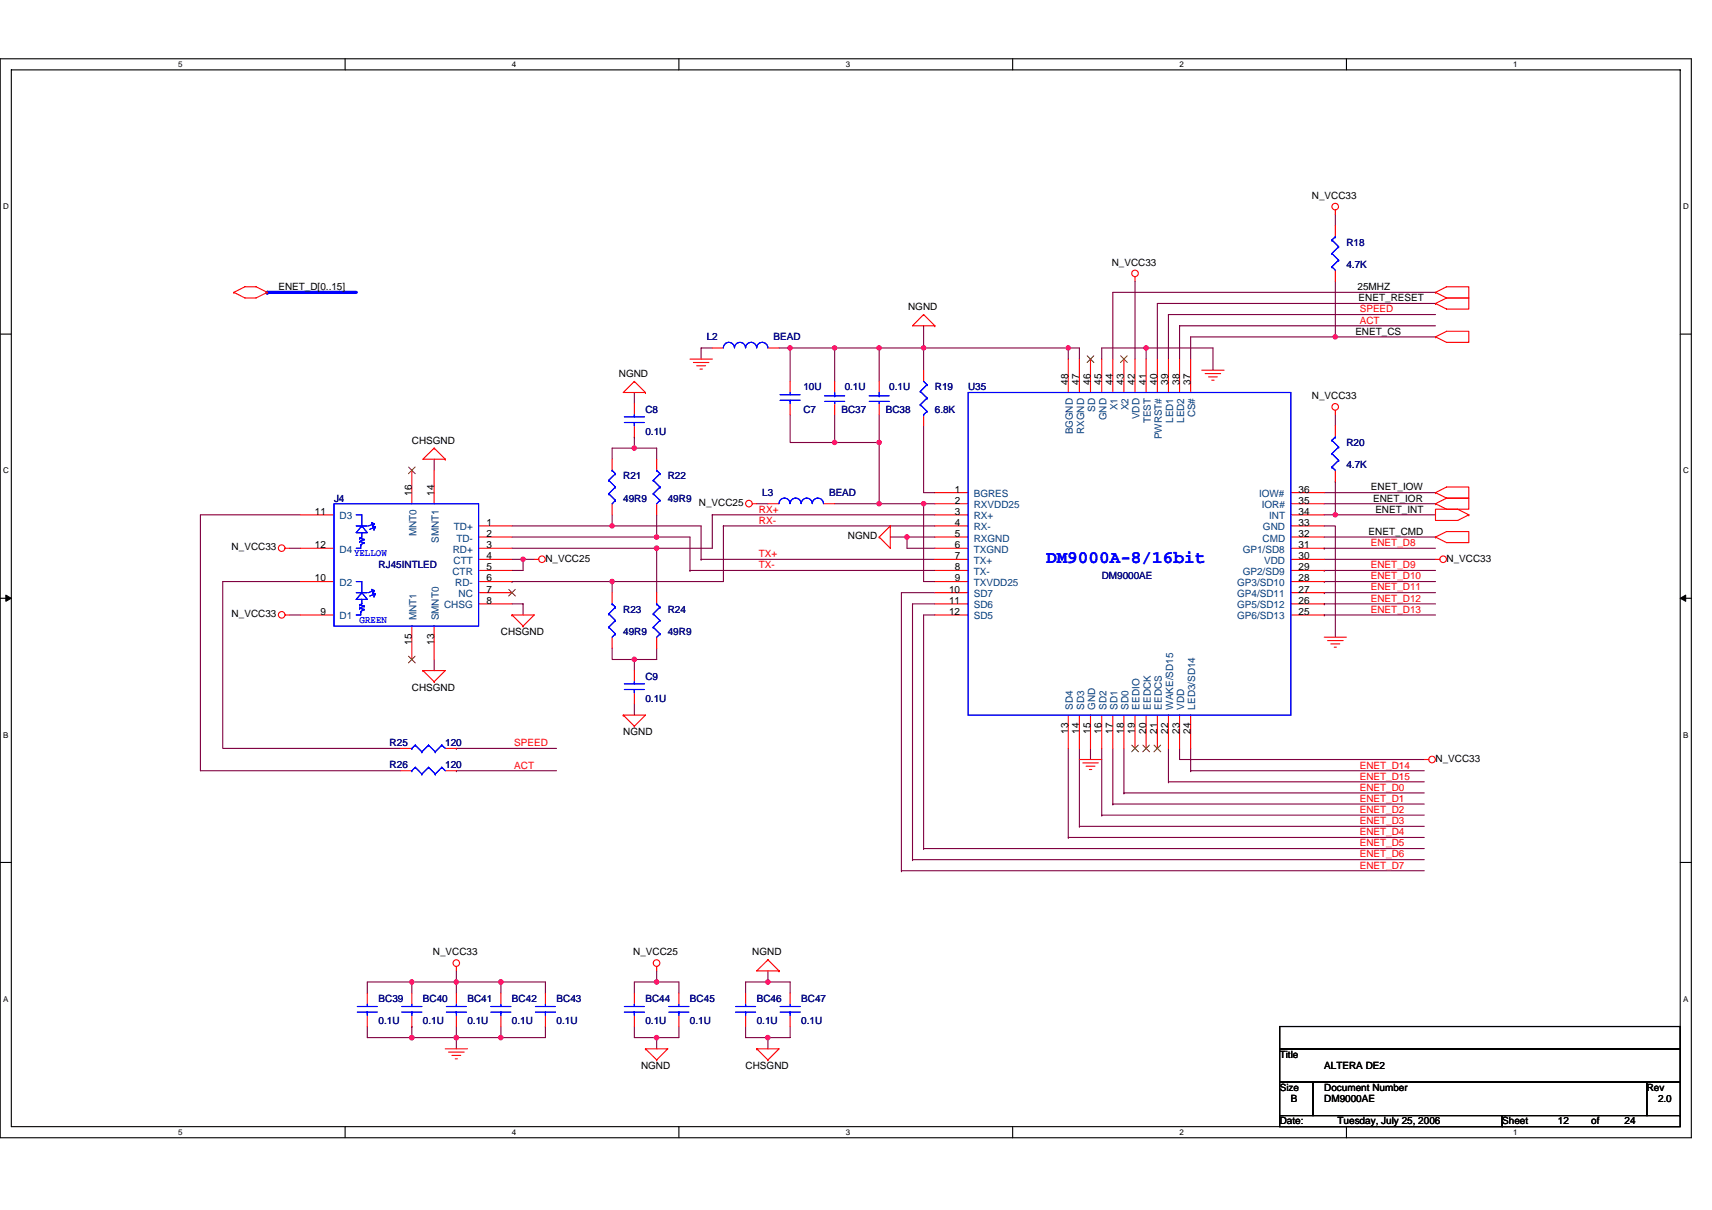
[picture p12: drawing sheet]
<svg xmlns="http://www.w3.org/2000/svg" width="297mm" height="210mm" viewBox="0 0 297 210" stroke-linecap="round" stroke-linejoin="round" font-family="sans-serif">
<path d="M0 10.2h293.5v187.2h-293.5zM2 12.1h289.5v183.4h-289.5z" fill="none" stroke="#000" stroke-width=".19"/>
<g fill="#fff">
<path d="M30.9 10.4h.8v1.6h-.8z"/>
<path d="M30.9 195.7h.8v1.6h-.8z"/>
</g>
<path d="M59.9 10.2v1.9M59.9 195.5v1.9" fill="none" stroke="#000" stroke-width=".19"/>
<g fill="#fff">
<path d="M88.8 10.4h.8v1.6h-.8z"/>
<path d="M88.8 195.7h.8v1.6h-.8z"/>
</g>
<path d="M117.8 10.2v1.9M117.8 195.5v1.9" fill="none" stroke="#000" stroke-width=".19"/>
<g fill="#fff">
<path d="M146.7 10.4h.8v1.6h-.8z"/>
<path d="M146.7 195.7h.8v1.6h-.8z"/>
</g>
<path d="M175.7 10.2v1.9M175.7 195.5v1.9" fill="none" stroke="#000" stroke-width=".19"/>
<g fill="#fff">
<path d="M204.7 10.4h.7v1.6h-.7z"/>
<path d="M204.7 195.7h.7v1.6h-.7z"/>
</g>
<path d="M233.6 10.2v1.9M233.6 195.5v1.9" fill="none" stroke="#000" stroke-width=".19"/>
<g fill="#fff">
<path d="M262.6 10.4h.7v1.6h-.7z"/>
<path d="M262.6 195.7h.7v1.6h-.7z"/>
<path d="M.5 35.1h1v1.5h-1z"/>
<path d="M292 35.1h1v1.5h-1z"/>
<path d="M.5 80.9h1v1.5h-1z"/>
<path d="M292 80.9h1v1.5h-1z"/>
</g>
<path d="M0 58h2M291.5 58h2" fill="none" stroke="#000" stroke-width=".19"/>
<g fill="#fff">
<path d="M.5 126.7h.9v1.6h-.9z"/>
<path d="M292 126.7h.9v1.6h-.9z"/>
</g>
<path d="M0 103.8h2M291.5 103.8h2" fill="none" stroke="#000" stroke-width=".19"/>
<path d="M1 103.3l1 .5-1 .6zM291.5 103.8l1-.5v1.1z" fill="#000" stroke="#000" stroke-width=".17"/>
<g fill="#fff">
<path d="M.5 172.6h.9v1.5h-.9z"/>
<path d="M292 172.6h.9v1.5h-.9z"/>
</g>
<path d="M0 149.7h2M291.5 149.7h2M222 178.1h69.5v3.9h-69.5zM222 182h69.5v5.8h-69.5zM222 187.8h5.8v5.8h-5.8zM222 193.6h38.6v1.9h-38.6zM227.8 187.8h57.9v5.8h-57.9zM260.6 193.6h30.9v1.9h-30.9zM285.7 187.8h5.8v5.8h-5.8z" fill="none" stroke="#000" stroke-width=".19"/>
<path d="M46.4 50.7h.1M46.4 50.7h15.4" fill="none" stroke="#00f" stroke-width=".57"/>
<g fill="none" stroke="#800040" stroke-width=".19">
<path d="M231.7 37.2v2M160.2 56.5v3.9M196.9 48.8v13.5M202.7 54.6h.1M202.7 54.6v7.7M202.7 54.6h46.4M204.7 56.5v5.8M204.7 56.5h.1M204.7 56.5h44.4M231.7 58.5h-25.1v3.8M231.7 58.5h.1M231.7 48.8v9.7"/>
<path d="M231.7 58.5h17.4M249.1 50.7h-56v11.6M249.1 52.7h-48.3v9.6M75.3 79.7v1.9M110.1 77.8h3.8v1.9M110.1 75.8h.1M110.1 77.8h-3.9v1.9M110.1 68.1v1.9M110.1 75.8v2M123.6 60.4h-2v1.9M135.2 60.4h1.9M137.1 60.4v5.8"/>
<path d="M137.1 60.4h.1M137.1 72v4.8h7.7M137.1 60.4h7.7M144.8 72v4.8M144.8 76.8h.1M144.8 60.4h7.7v5.8M144.8 60.4h.1M144.8 60.4v5.8M144.8 76.8h7.7M152.5 72v4.8M152.5 76.8h.1M152.5 60.4h7.7"/>
<path d="M152.5 76.8v10.6M160.2 60.4v3.8M160.2 73.9v11.6h2M160.2 60.4h.1M160.2 60.4h25.2M185.4 60.4h1.9v1.9M185.4 60.4v1.9M198.9 60.4h-7.7v1.9M198.9 60.4v1.9M198.9 60.4h.1M198.9 60.4h11.6v3.8M231.7 72v1.9"/>
<path d="M50.2 95.1h2M52.2 89.3h-17.4v44.5h34.7M88.8 93.2h25.1M88.8 91.3h17.4M88.8 97.1h2M88.8 95.1h25.1M90.8 97.1v1.9h-2M90.8 97.1h.1M90.8 97.1h1.9M106.2 89.3v2M106.2 91.3h.1M106.2 91.3h15.4v5.8"/>
<path d="M113.9 95.1v7.7M113.9 89.3v3.9M113.9 95.1h.1M113.9 93.2h.1M113.9 93.2h5.8v5.8M119.7 99h.1M119.7 99h42.5M121.6 97.1h.1M121.6 97.1h40.6M123.6 89.3h.1M123.6 89.3v5.8h-9.7M123.6 89.3h38.6"/>
<path d="M125.5 91.3h.1M125.5 91.3v9.6h-19.3M125.5 91.3h36.7M131.3 87.4h1.9M144.8 87.4h7.7M152.5 87.4h7.7M154.5 93.2h2.9M157.4 93.2v1.9h4.8M157.4 93.2h.1M157.4 93.2h4.8M160.2 87.4h.1M160.2 87.4v13.5h2"/>
<path d="M160.2 87.4h2M229.8 97.1h19.3M229.8 99h.1M229.8 95.1h.1M229.8 93.2h19.3M229.8 87.4h19.3M229.8 85.5h19.3M229.8 91.3h1.9v19.3M229.8 89.3h1.9M229.8 99h19.3M229.8 95.1h19.3M231.7 83.5h.1"/>
<path d="M231.7 89.3h17.4M231.7 83.5v5.8M50.2 106.7h2M52.2 100.9h-13.6v29h30.9M75.3 114.4v2M88.8 100.9h.1M88.8 104.8h2v1.9M88.8 100.9h17.4M106.2 112.5v1.9h3.9M106.2 100.9v1.9M110.1 114.4h.1M110.1 114.4v2"/>
<path d="M113.9 112.5v1.9h-3.8M162.2 102.8h-5.8v48.3M162.2 106.7h-2v40.6M162.2 104.8h-3.9v44.4M229.8 106.7h.1M229.8 104.8h.1M229.8 102.8h.1M229.8 100.9h.1M229.8 106.7h19.3M229.8 104.8h19.3M229.8 102.8h19.3M229.8 100.9h19.3"/>
<path d="M79.2 129.9h.1M79.2 133.8h.1M79.2 133.8h17.4M79.2 129.9h17.4M110.1 122.2v1.9M185.4 129.9v15.4M187.3 129.9v13.5M189.2 129.9v1.9M191.2 129.9v11.6M193.1 139.5h.1M193.1 129.9v9.6M193.1 139.5h54"/>
<path d="M195 137.6h.1M195 129.9v7.7M195 137.6h52.1M202.7 135.7h.1M202.7 129.9v5.8M202.7 135.7h44.4M204.7 129.9v1.9h42.4M206.6 133.8h.1M206.6 129.9v3.9M206.6 133.8h40.5M156.4 151.1h.1M156.4 151.1h90.7"/>
<path d="M158.3 149.2h.1M158.3 149.2h88.8M160.2 147.3h.1M160.2 147.3h86.9M185.4 145.3h.1M185.4 145.3h61.7M187.3 143.4h.1M187.3 143.4h59.8M191.2 141.5h.1M191.2 141.5h55.9M63.7 178.1v2h7.8M71.5 170.4h23.1v2"/>
<path d="M71.5 170.4v2M71.5 170.4h-7.8v2M71.5 178.1h.1M71.5 170.4h.1M71.5 178.1v2M79.2 168.5v3.9M79.2 170.4h.1M79.2 178.1v2M86.9 170.4v2M86.9 170.4h.1M86.9 178.1v2M94.6 178.1h.1"/>
<path d="M94.6 178.1v2h-23.1M110.1 178.1v2h3.8M113.9 170.4h-3.8v2M113.9 170.4h.1M113.9 170.4h3.9v2M113.9 168.5v1.9M117.8 178.1v2h-3.9M129.4 178.1v2h3.8v1.9M133.2 170.4h-3.8v2M133.2 170.4h.1M133.2 170.4h3.9v2M133.2 168.5v1.9"/>
<path d="M137.1 178.1v2h-3.9M71.5 180.1h.1M79.2 180.1v1.9M79.2 180.1h.1M86.9 180.1h.1M113.9 180.1h.1M113.9 180.1v1.9M133.2 180.1h.1"/>
</g>
<g fill="#f0f" stroke="#f0f" stroke-width=".19">
<circle cx="160.3" cy="87.4" r=".38"/>
<circle cx="157.4" cy="93.2" r=".38"/>
<circle cx="110" cy="114.4" r=".38"/>
<circle cx="110" cy="77.8" r=".38"/>
<circle cx="90.7" cy="97.1" r=".38"/>
<circle cx="106.2" cy="100.9" r=".38"/>
<circle cx="198.9" cy="60.4" r=".38"/>
<circle cx="137.1" cy="60.4" r=".38"/>
<circle cx="185.3" cy="60.4" r=".38"/>
<circle cx="160.3" cy="60.4" r=".38"/>
<circle cx="144.8" cy="76.8" r=".38"/>
<circle cx="152.5" cy="60.4" r=".38"/>
<circle cx="144.8" cy="60.4" r=".38"/>
<circle cx="133.2" cy="180.1" r=".38"/>
<circle cx="113.9" cy="95.1" r=".38"/>
<circle cx="106.2" cy="91.3" r=".38"/>
<circle cx="113.9" cy="93.2" r=".38"/>
<circle cx="152.5" cy="87.4" r=".38"/>
<circle cx="152.5" cy="76.8" r=".38"/>
<circle cx="133.2" cy="170.4" r=".38"/>
<circle cx="113.9" cy="180.1" r=".38"/>
<circle cx="113.9" cy="170.4" r=".38"/>
<circle cx="71.4" cy="180.1" r=".38"/>
<circle cx="231.7" cy="58.4" r=".38"/>
<circle cx="231.7" cy="89.3" r=".38"/>
<circle cx="86.9" cy="180.1" r=".38"/>
<circle cx="86.9" cy="170.4" r=".38"/>
<circle cx="79.2" cy="170.4" r=".38"/>
<circle cx="71.4" cy="170.4" r=".38"/>
<circle cx="79.2" cy="180.1" r=".38"/>
</g>
<g fill="none" stroke="#f00" stroke-width=".19">
<path d="M231.7 36.4v.8M231.7 39.2v1.9M40.6 50.7l1.9-.9h1.9l2 .9M40.6 50.7h.1M40.6 50.7l1.9 1h1.9l2-1M46.4 50.7h.1M160.2 54.6l-1.9 1.9h3.9M160.2 54.6h.1M160.2 54.6l2 1.9M162.2 56.5h.1M196.9 48v.8M231.7 46.9v1.9"/>
<path d="M249.1 50.7l1.9-.9h3.8v1.9h-3.8M249.1 50.7h.1M249.1 58.5l1.9-1h3.8v1.9h-3.8zM249.1 58.5h.1M249.1 52.7h.1M249.1 50.7l1.9 1M251 51.7h3.8v1.9h-3.8l-1.9-.9M251 51.7l-1.9 1M75.3 77.8l-1.9 1.9h3.9M75.3 77.8h.1M75.3 77.8l2 1.9M77.3 79.7h.1"/>
<path d="M106.2 79.7v1.9M110.1 66.2l-2 1.9h3.9M110.1 66.2h.1M110.1 66.2l1.9 1.9M110.1 70v2M110.1 73.9v1.9M112 68.1h.1M113.9 79.7v1.9M119.7 62.3h3.9M120.3 62.9h2.7M120.9 63.5h1.5M121.5 64.1h.4"/>
<path d="M123.6 60.4h1.9M133.2 60.4h2M137.1 66.2v1.9M137.1 70v2M144.8 66.2v1.9M144.8 70v2M152.5 66.2v1.9M152.5 70v2M160.2 64.2v2M160.2 72v1.9M185.4 62.3v5.8M187.3 62.3v5.8"/>
<path d="M189.2 62.3v5.8M191.2 62.3v5.8M193.1 62.3v5.8M195 62.3v5.8M196.9 62.3v5.8M198.9 62.3v5.8M200.8 62.3v5.8M202.7 62.3v5.8M204.7 62.3v5.8M206.6 62.3v5.8M208.5 64.2h3.9M209.1 64.8h2.7"/>
<path d="M209.7 65.4h1.5M210.2 66h.4M231.7 71.2v.8M231.7 73.9v1.9M49.5 95.1h.7M52.2 89.3h5.8M52.2 95.1h5.8M71.5 81.6v5.8M75.3 81.6v5.8M83 91.3h5.8M83 93.2h5.8M83 95.1h5.8"/>
<path d="M83 97.1h5.8M83 99h5.8M92.7 97.1h.8M106.2 87.4v1.9M113.9 87.4v1.9M130.5 87.4h.8M133.2 87.4h2M142.9 87.4h1.9M152.5 93.2h.1M154.5 91.3v3.8l-2-1.9M154.5 91.3h.1M154.5 91.3l-2 1.9"/>
<path d="M162.2 87.4h5.8M162.2 85.5h5.8M162.2 89.3h5.8M162.2 91.3h5.8M162.2 93.2h5.8M162.2 95.1h5.8M162.2 97.1h5.8M162.2 99h5.8M224 87.4h5.8M224 85.5h5.8M224 89.3h5.8M224 91.3h5.8"/>
<path d="M224 93.2h5.8M224 95.1h5.8M224 97.1h5.8M224 99h5.8M231.7 81.6v1.9M249.1 88.4h3.8l1.9 .9-1.9 1h-3.8zM249.1 85.5l1.9-1h3.8v1.9h-3.8M249.1 85.5h.1M249.1 87.4h.1M249.1 93.2l1.9-1h3.8v2h-3.8zM249.1 93.2h.1M249.1 97.1h.7"/>
<path d="M249.1 85.5l1.9 .9M251 86.4h3.8v2h-3.8l-1.9-1M251 86.4l-1.9 1M254.8 89.3h.1M49.5 106.7h.7M52.2 100.9h5.8M52.2 106.7h5.8M71.5 108.6v5.8M73.4 116.4h3.9l-2 1.9M73.4 116.4h.1M73.4 116.4l1.9 1.9M75.3 118.3h.1"/>
<path d="M75.3 108.6v5.8M83 100.9h5.8M83 102.8h5.8M83 104.8h5.8M88.8 106.7h3.9l-1.9 1.9M88.8 106.7h.1M88.8 106.7l2 1.9M90.8 108.6h.1M106.2 102.8v2M106.2 110.6v1.9M110.1 116.4v1.9M113.9 102.8v2"/>
<path d="M113.9 110.6v1.9M162.2 100.9h5.8M162.2 102.8h5.8M162.2 104.8h5.8M162.2 106.7h5.8M224 100.9h5.8M224 102.8h5.8M224 104.8h5.8M224 106.7h5.8M229.8 110.6h3.8M230.3 111.2h2.7M230.9 111.7h1.5"/>
<path d="M231.5 112.3h.4M69.5 129.9h2M69.5 133.8h2M77.3 129.9h1.9M77.3 133.8h1.9M108.1 124.1h3.9l-1.9 1.9M108.1 124.1h.1M108.1 124.1l2 1.9M110.1 126h.1M110.1 120.2v2M185.4 124.1v5.8M187.3 131.8h3.9"/>
<path d="M187.3 124.1v5.8M187.9 132.4h2.7M188.4 133h1.6M189 133.5h.4M189.2 124.1v5.8M191.2 124.1v5.8M193.1 124.1v5.8M195 124.1v5.8M196.9 124.1v5.8M198.9 124.1v5.8M200.8 124.1v5.8M202.7 124.1v5.8"/>
<path d="M204.7 124.1v5.8M206.6 124.1v5.8M247.1 131.8h.8M63.7 172.4v1.9M63.7 176.2v1.9M71.5 172.4v1.9M71.5 176.2v1.9M79.2 167.7v.8M79.2 172.4v1.9M79.2 176.2v1.9M86.9 172.4v1.9M86.9 176.2v1.9"/>
<path d="M94.6 172.4v1.9M94.6 176.2v1.9M110.1 172.4v1.9M110.1 176.2v1.9M113.9 167.7v.8M117.8 172.4v1.9M117.8 176.2v1.9M129.4 172.4v1.9M129.4 176.2v1.9M133.2 166.6l-1.9 1.9h3.9M133.2 166.6h.1M133.2 166.6l2 1.9"/>
<path d="M135.2 168.5h.1M137.1 172.4v1.9M137.1 176.2v1.9M77.3 182h3.8M77.8 182.6h2.7M78.4 183.2h1.5M79 183.7h.4M112 182h3.9l-2 1.9M112 182h.1M112 182l1.9 1.9M113.9 183.9h.1M131.3 182h3.9l-2 1.9"/>
<path d="M131.3 182h.1M131.3 182l1.9 1.9M133.2 183.9h.1"/>
<circle cx="231.7" cy="35.9" r=".57"/>
<circle cx="196.9" cy="47.4" r=".57"/>
<circle cx="231.7" cy="70.6" r=".57"/>
<circle cx="48.9" cy="95.1" r=".57"/>
<circle cx="94" cy="97" r=".57"/>
<circle cx="129.9" cy="87.4" r=".57"/>
<circle cx="250.4" cy="97" r=".57"/>
<circle cx="48.9" cy="106.7" r=".57"/>
<circle cx="248.5" cy="131.8" r=".57"/>
<circle cx="79.2" cy="167.1" r=".57"/>
<circle cx="113.9" cy="167.1" r=".57"/>
</g>
<g fill="none" stroke="#00f" stroke-width=".19">
<path d="M231.1 46.3h.1M231.1 44h.1M231.1 41.7h.1M231.1 46.3l.6 .6M231.1 44l1.2 1.1M231.1 41.7l1.2 1.1M231.7 41.1h.1M231.7 41.1l-.6 .6M232.3 45.1h.1M232.3 42.8h.1M232.3 45.1l-1.2 1.2M232.3 42.8l-1.2 1.2"/>
<path d="M108.3 73.3h3.5M108.3 72.3h3.5M110.1 72v.3M110.1 73.3h.1M110.1 73.3v.6M125.5 60.4a.95 .95 0 0 1 1-1 .95 .95 0 0 1 .9 1 .96 .96 0 0 1 1-1 .96 .96 0 0 1 .9 1 .96 .96 0 0 1 1-1 .96 .96 0 0 1 1 1M131.3 60.4a.96 .96 0 0 1 1-1 .96 .96 0 0 1 .9 1M135.4 69.5h3.4M135.4 68.5h3.4M137.1 68.1v.4M137.1 69.5h.1M137.1 69.5v.5"/>
<path d="M143.1 68.7h3.5M143.1 69.7h3.5M144.8 69.7v.3M144.8 68.7h.1M144.8 68.1v.6M150.8 68.7h3.5M150.8 69.7h3.5M152.5 69.7v.3M152.5 68.7h.1M152.5 68.1v.6M159.7 67.9h.1M159.7 70.2h.1"/>
<path d="M159.7 67.9l1.1 1.2M159.7 70.2l1.1 1.2M160.2 72h.1M160.2 66.2l.6 .6M160.8 66.8h.1M160.8 69.1h.1M160.8 71.4h.1M160.8 66.8l-1.1 1.1M160.8 69.1l-1.1 1.1M160.8 71.4l-.6 .6M168 68.1h56v56h-56zM231.1 78.7h.1"/>
<path d="M231.1 76.4h.1M231.1 78.7l1.2 1.2M231.1 76.4l1.2 1.2M231.7 75.8h.1M231.7 75.8l-.6 .6M232.3 79.9h.1M232.3 77.6h.1M232.3 79.9l-1.2 1.1M232.3 77.6l-1.2 1.1M58 87.4h25v21.2h-25zM61.8 89.3h1v2M61.8 91.3h1.9"/>
<path d="M62.4 94h.1M62.4 93.4h.1M62.4 94l.8 .2M62.4 93.4l.8 .2M62.6 94.6h.1M62.6 94.6v.5h-.8M62.8 91.3h.1M62.8 92.4v.8l-.4 .2M62.8 91.3l.9 1.1h-1.9zM63.2 94.2h.1M63.2 93.6h.1M63.2 93.6l-.8 .4"/>
<path d="M63.2 94.2l-.6 .4M64.5 90.7h.1M64.5 90.7l.4 .2M64.7 91.3h.1M64.7 91.3l.4 .2M64.9 91.9h.1M64.9 90.9h.1M64.9 90.9l-.2 .4M64.9 90.9l-1 .4M65.1 91.5h.1M65.1 91.5l-.2 .4M65.1 91.5l-1 .4"/>
<path d="M105.6 85.7h.1M105.6 83.4h.1M105.6 85.7l1.2 1.1M105.6 83.4l1.2 1.1M106.2 81.6h.1M106.2 81.6l.6 .6M106.8 86.8h.1M106.8 84.5h.1M106.8 82.2h.1M106.8 86.8l-.6 .6M106.8 84.5l-1.2 1.2M106.8 82.2l-1.2 1.2"/>
<path d="M113.3 85.7h.1M113.3 83.4h.1M113.3 85.7l1.2 1.1M113.3 83.4l1.2 1.1M113.9 81.6h.1M113.9 81.6l.6 .6M114.5 86.8h.1M114.5 84.5h.1M114.5 82.2h.1M114.5 86.8l-.6 .6M114.5 84.5l-1.2 1.2M114.5 82.2l-1.2 1.2"/>
<path d="M135.2 87.4a.95 .95 0 0 1 .9-1 .95 .95 0 0 1 1 1M137.1 87.4a.95 .95 0 0 1 .9-1 .95 .95 0 0 1 1 1M139 87.4a.95 .95 0 0 1 1-1 .95 .95 0 0 1 .9 1 .97 .97 0 0 1 1-1 .97 .97 0 0 1 1 1M231.1 81h.1M231.1 81l.6 .6M61.8 102.8h1.9M61.8 100.9h1v1.9M62.4 105h.1M62.4 105.6h.1M62.4 105l.8 .2M62.4 105.6l.8 .1M62.6 106.1v.6h-.8"/>
<path d="M62.6 106.1h.1M62.8 102.8l.9 1.2h-1.9zM62.8 102.8h.1M62.8 104v.8l-.4 .2M63.2 105.2h.1M63.2 105.7h.1M63.2 105.2l-.8 .4M63.2 105.7l-.6 .4M64.5 102.3h.1M64.5 102.3l.4 .2M64.7 102.8h.1M64.7 102.8l.4 .3"/>
<path d="M64.9 103.4h.1M64.9 102.5h.1M64.9 102.5l-.2 .3M64.9 102.5l-1 .3M65.1 103.1h.1M65.1 103.1l-1 .3M65.1 103.1l-.2 .3M105.6 108.8h.1M105.6 106.5h.1M105.6 108.8l1.2 1.2M105.6 106.5l1.2 1.2M106.2 104.8h.1"/>
<path d="M106.2 104.8l.6 .6M106.8 110h.1M106.8 107.7h.1M106.8 105.4h.1M106.8 110l-.6 .6M106.8 107.7l-1.2 1.1M106.8 105.4l-1.2 1.1M108.3 119.7h3.5M108.3 118.7h3.5M110.1 118.3v.4M110.1 119.7h.1M110.1 119.7v.5"/>
<path d="M113.3 108.8h.1M113.3 106.5h.1M113.3 108.8l1.2 1.2M113.3 106.5l1.2 1.2M113.9 104.8h.1M113.9 104.8l.6 .6M114.5 110h.1M114.5 107.7h.1M114.5 105.4h.1M114.5 110l-.6 .6M114.5 107.7l-1.2 1.1M114.5 105.4l-1.2 1.1"/>
<path d="M71.5 129.9h.1M71.5 133.8h.1M72 129.3h.1M72 133.2h.1M72 129.3l1.2 1.2M72 129.3l-.5 .6M72 133.2l1.2 1.1M72 133.2l-.5 .6M73.2 130.5h.1M73.2 134.3h.1M74.4 129.3h.1M74.4 133.2h.1"/>
<path d="M74.4 129.3l1.1 1.2M74.4 129.3l-1.2 1.2M74.4 133.2l1.1 1.1M74.4 133.2l-1.2 1.1M75.5 130.5h.1M75.5 134.3h.1M76.7 129.3h.1M76.7 133.2h.1M76.7 129.3l.6 .6M76.7 129.3l-1.2 1.2M76.7 133.2l.6 .6M76.7 133.2l-1.2 1.1"/>
<path d="M62 175.6h3.5M62 174.7h3.5M63.7 174.3v.4M63.7 175.6h.1M63.7 175.6v.6M69.7 175.6h3.5M69.7 174.7h3.5M71.5 174.3v.4M71.5 175.6h.1M71.5 175.6v.6M77.4 175.6h3.5M77.4 174.7h3.5"/>
<path d="M79.2 174.3v.4M79.2 175.6h.1M79.2 175.6v.6M85.2 175.6h3.4M85.2 174.7h3.4M86.9 174.3v.4M86.9 175.6h.1M86.9 175.6v.6M92.9 175.6h3.5M92.9 174.7h3.5M94.6 174.3v.4M94.6 175.6h.1"/>
<path d="M94.6 175.6v.6M108.3 175.6h3.5M108.3 174.7h3.5M110.1 174.3v.4M110.1 175.6h.1M110.1 175.6v.6M116.1 175.6h3.4M116.1 174.7h3.4M117.8 174.3v.4M117.8 175.6h.1M117.8 175.6v.6M127.6 175.6h3.5"/>
<path d="M127.6 174.7h3.5M129.4 174.3v.4M129.4 175.6h.1M129.4 175.6v.6M135.4 175.6h3.4M135.4 174.7h3.4M137.1 174.3v.4M137.1 175.6h.1M137.1 175.6v.6"/>
</g>
<g fill="none" stroke="#804000" stroke-width=".17">
<path d="M188.6 61.7l1.2 1.2M189.8 61.7l-1.2 1.2M194.4 61.7l1.2 1.2M195.6 61.7l-1.2 1.2M70.9 81l1.1 1.2M72 81l-1.1 1.2M70.9 113.9l1.1 1.1M72 113.9l-1.1 1.1M88.3 102.3l1.1 1.1M89.4 102.3l-1.2 1.1M196.4 129.3l1.1 1.2M197.5 129.3l-1.2 1.2"/>
<path d="M198.3 129.3l1.1 1.2M199.4 129.3l-1.1 1.2M200.2 129.3l1.2 1.2M201.4 129.3l-1.2 1.2"/>
</g>
<text font-size="3.1" fill="#00f" x="181.5" y="97.7">DM9000A-8/16bit</text>
<g font-size="1.7">
<text x="227.6" y="34.5">N_VCC33</text>
<text x="192.9" y="46.1">N_VCC33</text>
<text x="48.3" y="50.4">ENET_D[0..15]</text>
<text x="157.6" y="53.8">NGND</text>
<text x="235.5" y="50.4">25MHZ</text>
<text x="235.7" y="52.3">ENET_RESET</text>
<text x="235.2" y="58.1">ENET_CS</text>
<text x="107.4" y="65.4">NGND</text>
<text x="185.3" y="66.8" transform="rotate(-90 185.3 66.8)">48</text>
<text x="187.3" y="66.8" transform="rotate(-90 187.3 66.8)">47</text>
<text x="189.2" y="66.8" transform="rotate(-90 189.2 66.8)">46</text>
<text x="191.1" y="66.8" transform="rotate(-90 191.1 66.8)">45</text>
<text x="193.1" y="66.8" transform="rotate(-90 193.1 66.8)">44</text>
<text x="195" y="66.8" transform="rotate(-90 195 66.8)">43</text>
<text x="196.9" y="66.8" transform="rotate(-90 196.9 66.8)">42</text>
<text x="198.8" y="66.8" transform="rotate(-90 198.8 66.8)">41</text>
<text x="200.8" y="66.8" transform="rotate(-90 200.8 66.8)">40</text>
<text x="202.7" y="66.8" transform="rotate(-90 202.7 66.8)">39</text>
<text x="204.6" y="66.8" transform="rotate(-90 204.6 66.8)">38</text>
<text x="206.6" y="66.8" transform="rotate(-90 206.6 66.8)">37</text>
<text x="227.6" y="69.3">N_VCC33</text>
<text x="71.5" y="77">CHSGND</text>
<text x="54.6" y="89.3">11</text>
<text x="71.4" y="86.1" transform="rotate(-90 71.4 86.1)">16</text>
<text x="75.3" y="86.1" transform="rotate(-90 75.3 86.1)">14</text>
<text x="121.3" y="87.8">N_VCC25</text>
<text x="165.6" y="85.5">1</text>
<text x="165.6" y="87.4">2</text>
<text x="165.6" y="89.3">3</text>
<text x="225.3" y="89.3">34</text>
<text x="225.3" y="87.4">35</text>
<text x="225.3" y="85.5">36</text>
<text x="237.9" y="85.1">ENET_IOW</text>
<text x="238.2" y="87">ENET_IOR</text>
<text x="238.6" y="89">ENET_INT</text>
<text x="40.2" y="95.5">N_VCC33</text>
<text x="54.6" y="95.1">12</text>
<text x="84.4" y="95.1">3</text>
<text x="84.4" y="93.2">2</text>
<text x="84.4" y="91.2">1</text>
<text x="147.1" y="93.6">NGND</text>
<text x="165.6" y="91.2">4</text>
<text x="165.6" y="93.2">5</text>
<text x="165.6" y="95.1">6</text>
<text x="225.3" y="95.1">31</text>
<text x="225.3" y="91.2">33</text>
<text x="225.3" y="93.2">32</text>
<text x="237.5" y="92.8">ENET_CMD</text>
<text x="54.6" y="100.9">10</text>
<text x="84.4" y="99">5</text>
<text x="84.4" y="100.9">6</text>
<text x="84.4" y="97">4</text>
<text x="94.6" y="97.5">N_VCC25</text>
<text x="165.6" y="97">7</text>
<text x="165.6" y="99">8</text>
<text x="165.6" y="100.9">9</text>
<text x="225.3" y="97">30</text>
<text x="225.3" y="99">29</text>
<text x="225.3" y="100.9">28</text>
<text x="251" y="97.5">N_VCC33</text>
<text x="40.2" y="107.1">N_VCC33</text>
<text x="55.6" y="106.7">9</text>
<text x="84.4" y="104.8">8</text>
<text x="84.4" y="102.8">7</text>
<text x="164.7" y="102.8">10</text>
<text x="164.7" y="104.8">11</text>
<text x="164.7" y="106.7">12</text>
<text x="225.3" y="106.7">25</text>
<text x="225.3" y="104.8">26</text>
<text x="225.3" y="102.8">27</text>
<text x="71.4" y="111.9" transform="rotate(-90 71.4 111.9)">15</text>
<text x="75.3" y="111.9" transform="rotate(-90 75.3 111.9)">13</text>
<text x="86.9" y="110.2">CHSGND</text>
<text x="71.5" y="119.8">CHSGND</text>
<text x="108.1" y="127.6">NGND</text>
<text x="185.3" y="127.4" transform="rotate(-90 185.3 127.4)">13</text>
<text x="187.3" y="127.4" transform="rotate(-90 187.3 127.4)">14</text>
<text x="189.2" y="127.4" transform="rotate(-90 189.2 127.4)">15</text>
<text x="191.1" y="127.4" transform="rotate(-90 191.1 127.4)">16</text>
<text x="193.1" y="127.4" transform="rotate(-90 193.1 127.4)">17</text>
<text x="195" y="127.4" transform="rotate(-90 195 127.4)">18</text>
<text x="196.9" y="127.4" transform="rotate(-90 196.9 127.4)">19</text>
<text x="198.8" y="127.4" transform="rotate(-90 198.8 127.4)">20</text>
<text x="200.8" y="127.4" transform="rotate(-90 200.8 127.4)">21</text>
<text x="202.7" y="127.4" transform="rotate(-90 202.7 127.4)">22</text>
<text x="204.6" y="127.4" transform="rotate(-90 204.6 127.4)">23</text>
<text x="206.6" y="127.4" transform="rotate(-90 206.6 127.4)">24</text>
<text x="249.1" y="132.2">N_VCC33</text>
<text x="75.1" y="165.8">N_VCC33</text>
<text x="109.9" y="165.8">N_VCC25</text>
<text x="130.5" y="165.8">NGND</text>
<text x="111.2" y="185.5">NGND</text>
<text x="129.4" y="185.5">CHSGND</text>
<text x="222" y="183.6">Title</text>
<text x="229.8" y="185.5">ALTERA DE2</text>
<text x="222" y="189.3">Size</text>
<text x="224" y="191.3">B</text>
<text x="229.8" y="189.3">Document Number</text>
<text x="229.8" y="191.3">DM9000AE</text>
<text x="285.7" y="189.3">Rev</text>
<text x="287.7" y="191.3">2.0</text>
<text x="222" y="195.1">Date:</text>
<text x="232.1" y="195.1">Tuesday, July 25, 2006</text>
<text x="260.6" y="195.1">Sheet</text>
<text x="270.3" y="195.1">12</text>
<text x="276.1" y="195.1">of</text>
<text x="281.9" y="195.1">24</text>
</g>
<g font-size="1.7" fill="#000080">
<text x="233.6" y="42.6">R18</text>
<text x="233.6" y="46.5">4.7K</text>
<text x="122.6" y="59">L2</text>
<text x="134.2" y="59">BEAD</text>
<text x="112" y="71.6">C8</text>
<text x="139.4" y="71.6">C7</text>
<text x="139.4" y="67.7">10U</text>
<text x="146" y="71.6">BC37</text>
<text x="146.6" y="67.7">0.1U</text>
<text x="153.7" y="71.6">BC38</text>
<text x="154.3" y="67.7">0.1U</text>
<text x="162.2" y="67.7">R19</text>
<text x="162.2" y="71.6">6.8K</text>
<text x="168" y="67.7">U35</text>
<text x="112" y="75.4">0.1U</text>
<text x="233.6" y="77.4">R20</text>
<text x="108.1" y="83.2">R21</text>
<text x="115.9" y="83.2">R22</text>
<text x="233.6" y="81.2">4.7K</text>
<text x="58" y="87">J4</text>
<text x="108.1" y="87">49R9</text>
<text x="115.9" y="87">49R9</text>
<text x="132.3" y="86.1">L3</text>
<text x="143.8" y="86.1">BEAD</text>
<text x="65.7" y="98.6">RJ45INTLED</text>
<text x="191.2" y="100.5">DM9000AE</text>
<text x="108.1" y="106.3">R23</text>
<text x="115.9" y="106.3">R24</text>
<text x="108.1" y="110.2">49R9</text>
<text x="115.9" y="110.2">49R9</text>
<text x="112" y="117.9">C9</text>
<text x="112" y="121.8">0.1U</text>
<text x="67.6" y="129.5">R25</text>
<text x="77.3" y="129.5">120</text>
<text x="67.6" y="133.3">R26</text>
<text x="77.3" y="133.3">120</text>
<text x="65.7" y="173.9">BC39</text>
<text x="73.4" y="173.9">BC40</text>
<text x="81.1" y="173.9">BC41</text>
<text x="88.8" y="173.9">BC42</text>
<text x="96.6" y="173.9">BC43</text>
<text x="112" y="173.9">BC44</text>
<text x="119.7" y="173.9">BC45</text>
<text x="131.3" y="173.9">BC46</text>
<text x="139" y="173.9">BC47</text>
<text x="65.7" y="177.8">0.1U</text>
<text x="73.4" y="177.8">0.1U</text>
<text x="81.1" y="177.8">0.1U</text>
<text x="88.8" y="177.8">0.1U</text>
<text x="96.6" y="177.8">0.1U</text>
<text x="112" y="177.8">0.1U</text>
<text x="119.7" y="177.8">0.1U</text>
<text x="131.3" y="177.8">0.1U</text>
<text x="139" y="177.8">0.1U</text>
</g>
<g font-size="1.7" fill="#f00">
<text x="235.9" y="54.2">SPEED</text>
<text x="235.9" y="56.2">ACT</text>
<text x="131.7" y="89">RX+</text>
<text x="131.7" y="90.9">RX-</text>
<text x="237.8" y="94.8">ENET_D8</text>
<text x="131.7" y="96.7">TX+</text>
<text x="131.7" y="98.6">TX-</text>
<text x="237.8" y="98.6">ENET_D9</text>
<text x="237.8" y="100.5">ENET_D10</text>
<text x="237.8" y="106.3">ENET_D13</text>
<text x="237.8" y="104.4">ENET_D12</text>
<text x="237.8" y="102.5">ENET_D11</text>
<text x="89.2" y="129.5">SPEED</text>
<text x="89.2" y="133.4">ACT</text>
<text x="235.9" y="137.2">ENET_D0</text>
<text x="235.9" y="135.3">ENET_D15</text>
<text x="235.9" y="133.4">ENET_D14</text>
<text x="235.9" y="139.1">ENET_D1</text>
<text x="235.9" y="141.1">ENET_D2</text>
<text x="235.9" y="143">ENET_D3</text>
<text x="235.9" y="144.9">ENET_D4</text>
<text x="235.9" y="148.8">ENET_D6</text>
<text x="235.9" y="146.9">ENET_D5</text>
<text x="235.9" y="150.7">ENET_D7</text>
</g>
<g font-size="1.7" fill="#004080">
<text x="190" y="71.5" transform="rotate(-90 190 71.5)">SD</text>
<text x="193.9" y="71.2" transform="rotate(-90 193.9 71.2)">X1</text>
<text x="195.8" y="71.2" transform="rotate(-90 195.8 71.2)">X2</text>
<text x="186.2" y="75.4" transform="rotate(-90 186.2 75.4)">BGGND</text>
<text x="188.1" y="75.3" transform="rotate(-90 188.1 75.3)">RXGND</text>
<text x="192" y="72.9" transform="rotate(-90 192 72.9)">GND</text>
<text x="197.7" y="72.7" transform="rotate(-90 197.7 72.7)">VDD</text>
<text x="199.7" y="73.5" transform="rotate(-90 199.7 73.5)">TEST</text>
<text x="201.6" y="76.3" transform="rotate(-90 201.6 76.3)">PWRST#</text>
<text x="203.5" y="73.4" transform="rotate(-90 203.5 73.4)">LED1</text>
<text x="205.5" y="73.4" transform="rotate(-90 205.5 73.4)">LED2</text>
<text x="207.4" y="72.4" transform="rotate(-90 207.4 72.4)">CS#</text>
<text x="168.9" y="86.3">BGRES</text>
<text x="168.9" y="88.2">RXVDD25</text>
<text x="218.5" y="86.3">IOW#</text>
<text x="218.9" y="88.2">IOR#</text>
<text x="58.9" y="90.1">D3</text>
<text x="58.9" y="95.9">D4</text>
<text x="72.3" y="93.1" transform="rotate(-90 72.3 93.1)">MNT0</text>
<text x="76.1" y="94.2" transform="rotate(-90 76.1 94.2)">SMNT1</text>
<text x="78.5" y="95.9">RD+</text>
<text x="78.7" y="92.1">TD+</text>
<text x="79.2" y="94">TD-</text>
<text x="168.9" y="90.1">RX+</text>
<text x="168.9" y="92.1">RX-</text>
<text x="168.9" y="94">RXGND</text>
<text x="168.9" y="95.9">TXGND</text>
<text x="215.6" y="95.9">GP1/SD8</text>
<text x="219.1" y="94">CMD</text>
<text x="219.1" y="92.1">GND</text>
<text x="220.2" y="90.1">INT</text>
<text x="58.9" y="101.7">D2</text>
<text x="78.5" y="99.8">CTR</text>
<text x="78.7" y="97.9">CTT</text>
<text x="79" y="101.7">RD-</text>
<text x="168.9" y="97.9">TX+</text>
<text x="168.9" y="99.8">TX-</text>
<text x="168.9" y="101.7">TXVDD25</text>
<text x="214.6" y="101.7">GP3/SD10</text>
<text x="215.6" y="99.8">GP2/SD9</text>
<text x="219.3" y="97.9">VDD</text>
<text x="58.9" y="107.5">D1</text>
<text x="72.3" y="107.7" transform="rotate(-90 72.3 107.7)">MNT1</text>
<text x="76.1" y="107.7" transform="rotate(-90 76.1 107.7)">SMNT0</text>
<text x="77" y="105.6">CHSG</text>
<text x="79.6" y="103.6">NC</text>
<text x="168.9" y="103.6">SD7</text>
<text x="168.9" y="105.6">SD6</text>
<text x="168.9" y="107.5">SD5</text>
<text x="214.6" y="107.5">GP6/SD13</text>
<text x="214.6" y="105.6">GP5/SD12</text>
<text x="214.6" y="103.6">GP4/SD11</text>
<text x="186.2" y="123.1" transform="rotate(-90 186.2 123.1)">SD4</text>
<text x="188.1" y="123.1" transform="rotate(-90 188.1 123.1)">SD3</text>
<text x="190" y="123.1" transform="rotate(-90 190 123.1)">GND</text>
<text x="192" y="123.1" transform="rotate(-90 192 123.1)">SD2</text>
<text x="193.9" y="123.1" transform="rotate(-90 193.9 123.1)">SD1</text>
<text x="195.8" y="123.1" transform="rotate(-90 195.8 123.1)">SD0</text>
<text x="197.7" y="123.1" transform="rotate(-90 197.7 123.1)">EEDIO</text>
<text x="199.7" y="123.1" transform="rotate(-90 199.7 123.1)">EEDCK</text>
<text x="201.6" y="123.1" transform="rotate(-90 201.6 123.1)">EEDCS</text>
<text x="203.5" y="123.1" transform="rotate(-90 203.5 123.1)">WAKE/SD15</text>
<text x="205.5" y="123.1" transform="rotate(-90 205.5 123.1)">VDD</text>
<text x="207.4" y="123.1" transform="rotate(-90 207.4 123.1)">LED3/SD14</text>
</g>
<g font-size="1.7" fill="#00f">
<text x="61.4" y="96.5">YELLOW</text>
<text x="62.4" y="108.1">GREEN</text>
</g>
<g font-size="1.4">
<text x="30.9" y="11.7">5</text>
<text x="88.8" y="11.7">4</text>
<text x="146.7" y="11.7">3</text>
<text x="204.7" y="11.7">2</text>
<text x="262.6" y="11.7">1</text>
<text x=".5" y="36.3">D</text>
<text x="292" y="36.3">D</text>
<text x=".5" y="82.1">C</text>
<text x="292" y="82.1">C</text>
<text x=".5" y="128">B</text>
<text x="292" y="128">B</text>
<text x=".5" y="173.8">A</text>
<text x="292" y="173.8">A</text>
<text x="30.9" y="197">5</text>
<text x="88.8" y="197">4</text>
<text x="146.7" y="197">3</text>
<text x="204.7" y="197">2</text>
<text x="262.6" y="197">1</text>
</g>
</svg>
